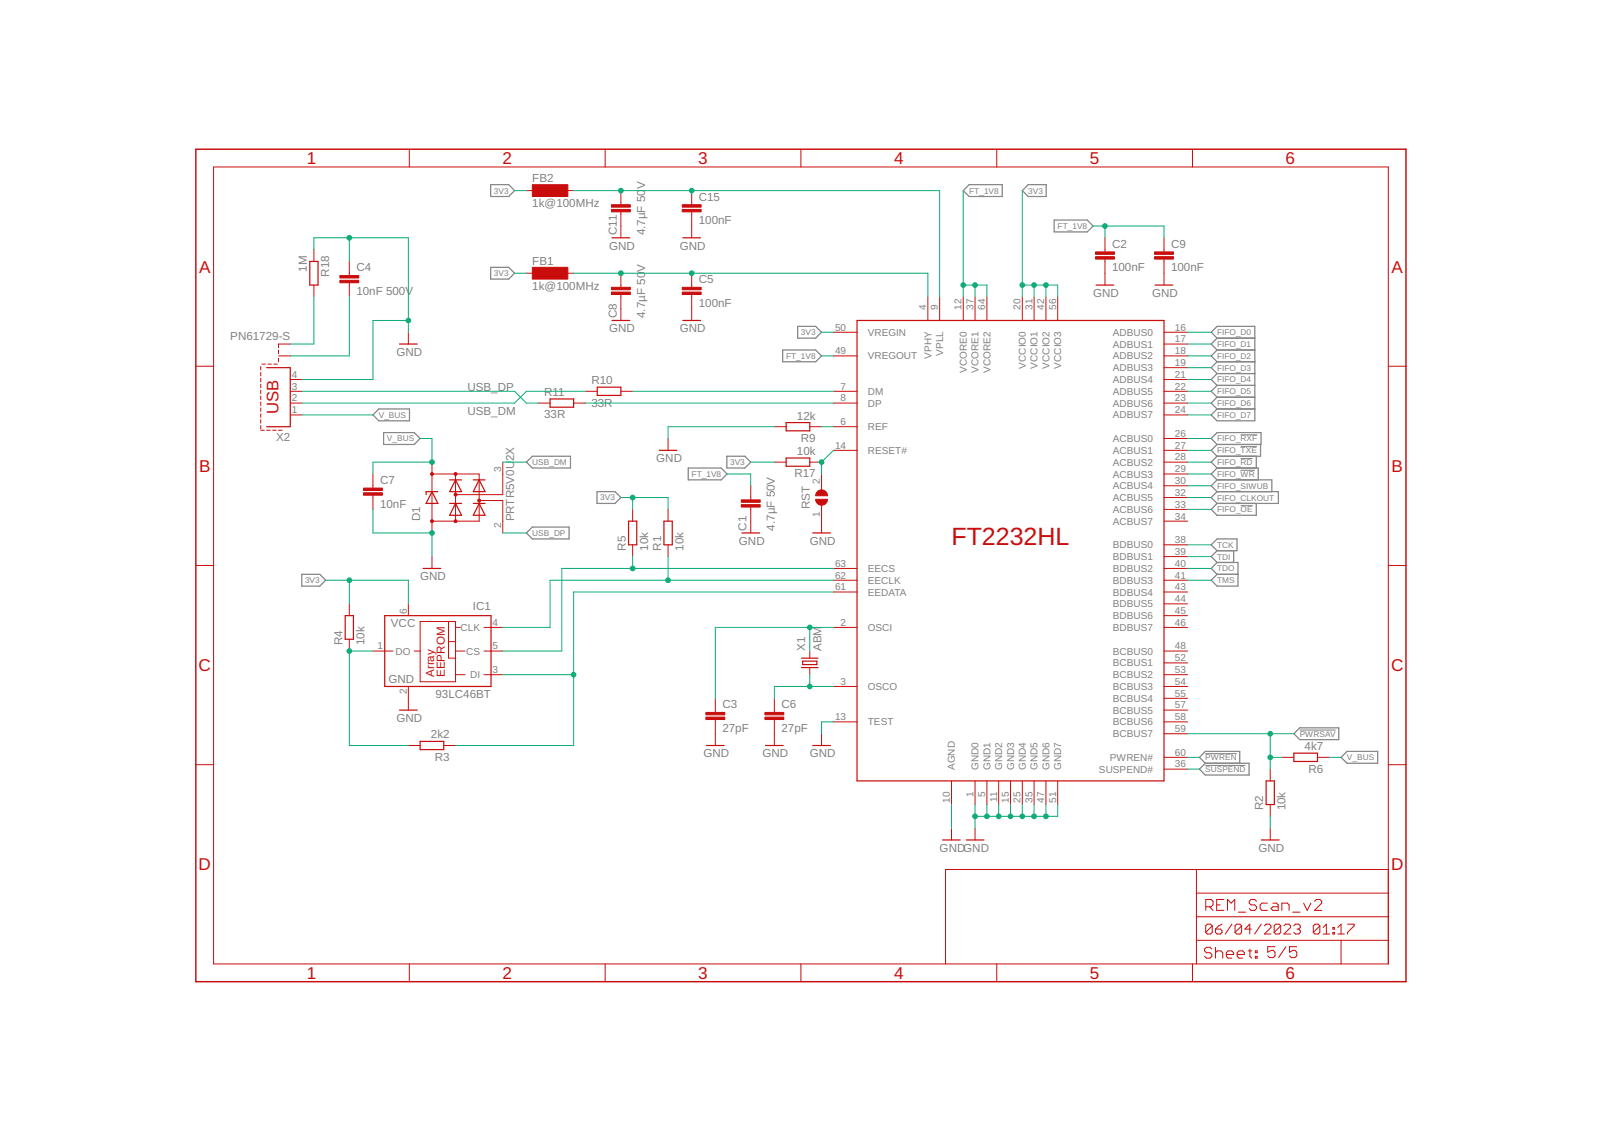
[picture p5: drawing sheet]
<svg xmlns="http://www.w3.org/2000/svg" width="420mm" height="297mm" viewBox="0 0 420 297" stroke-linecap="round" stroke-linejoin="round" font-family="sans-serif">
<g fill="none" stroke="#808080" stroke-width=".32">
<path d="M128.8 48.5h4.7l1.5 1.5-1.5 1.6h-4.7zM254.3 48.5h8.7v3.1h-8.7l-1.5-1.6zM269.8 48.5h4.8v3.1h-4.8l-1.5-1.6zM276.6 57.7h8.7l1.6 1.6-1.6 1.6h-8.7zM128.8 70.1h4.7l1.5 1.6-1.5 1.5h-4.7zM205.4 91.8h8.7l1.5 1.6-1.5 1.5h-8.7zM209.3 85.6h4.8l1.5 1.6-1.5 1.5h-4.8zM319.4 88.7l-1.5-1.5 1.5-1.6h9.9v24.8h-9.9l-1.5-1.5 1.5-1.6M319.4 88.7h9.9M319.4 94.9h9.9M319.4 91.8h9.9M319.4 88.7l-1.5 1.6 1.5 1.5"/>
<path d="M319.4 94.9l-1.5 1.6 1.5 1.5M319.4 98h9.9M319.4 91.8l-1.5 1.6 1.5 1.5M319.4 98l-1.5 1.6 1.5 1.5M99.4 107.3h8.1v3.1h-8.1l-1.5-1.5zM100.7 113.5h8l1.6 1.6-1.6 1.5h-8zM190.8 119.7h4.7l1.5 1.6-1.5 1.5h-4.7zM317.9 115.1l1.5-1.6h11.5v3.1h-11.5zM319.4 107.3h9.9M319.4 101.1h9.9M319.4 101.1l-1.5 1.6 1.5 1.5M319.4 104.2h9.9"/>
<path d="M319.4 104.2l-1.5 1.6 1.5 1.5M319.4 116.6l-1.5 1.6 1.5 1.5M319.4 119.7l-1.5 1.6 1.5 1.5M329.7 119.7v3.1M330.8 116.6v3.1h-11.4M138.2 139.8l1.5-1.5h9.7v3.1h-9.7zM138.2 121.3l1.5-1.6h10v3.1h-10zM156.7 129h4.7l1.5 1.6-1.5 1.5h-4.7zM180.6 122.8h8.7l1.5 1.6-1.5 1.5h-8.7zM319.4 122.8h10.8v3.1M319.4 129h16.1v3.1h-16.1M319.4 125.9h14.4v3.1"/>
<path d="M319.4 132.1l-1.5 1.6 1.5 1.5h10.3v-3.1M319.4 122.8l-1.5 1.6 1.5 1.5M319.4 125.9l-1.5 1.6 1.5 1.5M319.4 129l-1.5 1.6 1.5 1.5M79.2 150.7h4.7l1.6 1.6-1.6 1.5h-4.7zM317.9 143l1.5-1.6h5.2v3.1h-5.2zM319.4 147.6h5.5v6.2h-5.5l-1.5-1.5 1.5-1.6M319.4 150.7h5.5M319.4 144.5l-1.5 1.5 1.5 1.6M319.4 147.6l-1.5 1.6 1.5 1.5M323.8 144.5v3.1M339.6 192.5l1.5-1.5h10.2v3.1h-10.2z"/>
<path d="M351.9 198.7l1.6-1.5h8v3.1h-8zM316.3 200.3l-1.5-1.6 1.5-1.5h9.1v3.1M316.3 200.3h11.5v3.1h-11.5l-1.5-1.6z"/>
</g>
<path d="M325.6 114.1h4.3M325.6 117.2h4.3M325.6 120.3h3.1M325.6 123.4h3.7M325.6 132.7h3.1M316.3 197.8h8.2M341.1 191.6h9.4M316.3 200.9h10.6" fill="none" stroke="#808080" stroke-width=".26"/>
<g fill="none" stroke="#c90d0c" stroke-width=".32">
<path d="M81.3 68.6h2.2v6.2h-2.2zM160.6 62.4h4.7M179.2 62.4h4.7M287.7 74.8h4.6M303.1 74.8h4.7M70 96.5h6.2v15.5h-6.2M104.8 90.3h4.7M160.6 84.1h4.7M179.2 84.1h4.7M224.9 84.1h80.6v120.8h-80.6zM144.4 104.7h6.1v2.1h-6.1zM156.7 101.6h6.2v2.2h-6.2z"/>
<path d="M173 118.2h4.7M206.3 110.9h6.2v2.2h-6.2zM113.4 129l1.5 3.1h-3.1zM114.9 129h-3.1v.8M118 132.1h3.1M118 125.9h3.1M119.5 125.9l1.6 3.1h-3.1zM119.5 132.1l1.6 3.1h-3.1zM124.2 132.1h3.1M124.2 125.9h3.1M125.8 125.9l1.5 3.1h-3.1zM125.8 132.1l1.5 3.1h-3.1z"/>
<path d="M165 136.8h2.1v6.2h-2.1zM174.2 136.8h2.2v6.2h-2.2zM194.7 139.8h4.6M206.3 120.2h6.2v2.1h-6.2zM213.3 139.8h4.6M111 149.2h4.7M90.6 161.5h2.2v6.2h-2.2zM101 161.5h27.9v18.6h-27.9zM210.4 172.7h4.3M210.4 175.2h4.3M210.7 173.5h3.7v.9h-3.7zM104.8 186.3h4.7"/>
<path d="M110.3 194.5h6.2v2.2h-6.2zM185.4 195.6h4.7M200.9 195.6h4.6M213.3 195.6h4.6M339.6 197.6h6.2v2.2h-6.2zM332.3 204.9h2.1v6.2h-2.1zM247.4 220.4h4.6M253.6 220.4h4.6M331 220.4h4.7"/>
</g>
<g fill="none" stroke="#c90d0c" stroke-width=".26">
<path d="M107.4 39.2v4.6M158.8 39.2v4.6M210.2 39.2v4.6M261.6 39.2v4.6M312.9 39.2v4.6M56 43.8h308.3v209.1h-308.3zM138.2 50h3M147.4 50h3.1M162.9 50v3.7M162.9 55.6v6.8M181.5 50v3.7M181.5 55.6v6.8"/>
<path d="M82.4 65.5v3.1M82.4 74.8v3.1M91.7 68.6v3.7M91.7 74.2v3.7M138.2 71.7h3M147.4 71.7h3.1M162.9 71.7v3.7M162.9 77.3v6.8M181.5 71.7v3.7M181.5 77.3v6.8M243.5 77.9v6.2M246.6 77.9v6.2"/>
<path d="M252.8 77.9v6.2M255.9 77.9v6.2M259 77.9v6.2M268.3 77.9v6.2M271.4 77.9v6.2M274.5 77.9v6.2M277.6 77.9v6.2M290 62.4v3.7M290 68v6.8M305.5 62.4v3.7M305.5 68v6.8M51.4 96.1h4.6"/>
<path d="M68.4 96.2v.9M68.4 97.7v1M68.4 99.3v.9M68.7 95.5h1M70.3 95.5h.9M71.8 95.5h1M73.1 93.4h3.1M73.1 91.8v1M73.1 94v.9M76.2 90.3h-3.1v.9M76.2 99.6h3.1M107.2 87.2v3.1"/>
<path d="M218.7 87.2h6.2M218.7 93.4h6.2M305.5 87.2h6.2M305.5 90.3h6.2M305.5 93.4h6.2M305.5 96.5h6.2M305.5 99.6h6.2M364.3 96.1h4.7M68.4 100.8v.9M68.4 102.4v.9M68.4 103.9v.9M68.4 105.5v.9"/>
<path d="M68.4 107v.9M68.4 108.6v.9M68.4 110.1v.9M68.4 111.7v.9M68.4 112.9h1M70 112.9h.9M71.5 112.9h1M73.1 112.9h.9M76.2 102.7h3.1M76.2 105.8h3.1M76.2 108.9h3.1M141.2 105.8h3.2"/>
<path d="M150.5 105.8h3.1M153.6 102.7h3.1M162.9 102.7h3.1M175.3 115.1v3.1M203.2 112h3.1M212.5 112h3.1M218.7 102.7h6.2M218.7 105.8h6.2M218.7 118.2h6.2M218.7 112h6.2M305.5 102.7h6.2M305.5 105.8h6.2"/>
<path d="M305.5 108.9h6.2M305.5 115.1h6.2M305.5 118.2h6.2M97.9 124.4v3.7M97.9 129.9v3.8M113.4 124.4h12.4v12.4h-12.4M113.4 121.3v18.5M119.5 124.4v12.4M125.8 131.3h6.2v8.5M132 121.3v8.5h-12.5M166 133.7v3.1M175.3 133.7v3.1"/>
<path d="M197 127.5v3.7M197 133v6.8M203.2 121.3h3.1M212.5 121.3h3.1M215.6 124.4v4.1M215.6 132.6v7.2M305.5 121.3h6.2M305.5 124.4h6.2M305.5 127.5h6.2M305.5 130.6h6.2M305.5 133.7h6.2M305.5 136.8h6.2"/>
<path d="M51.4 148.4h4.6M91.7 158.5v3M107.2 158.5v3M113.4 146v3.2M166 143v3M175.3 143v3M218.7 149.2h6.2M218.7 152.3h6.2M218.7 155.3h6.2M305.5 143h6.2M305.5 146h6.2M305.5 149.2h6.2"/>
<path d="M305.5 152.3h6.2M305.5 155.3h6.2M305.5 158.5h6.2M364.3 148.4h4.7M91.7 167.7v3.1M97.9 170.8h5.2M108.7 170.8h1.6M110.3 163.1h9.2v15.8h-9.2zM117.7 163.1v9.6h1.8M117.7 168.4h1.8M119.5 164.6h1.3M119.5 170.8h2.5"/>
<path d="M119.5 177h2.5M127 164.6h5M127 170.8h5M127 177h5M212.5 170.8v1.9M212.5 175.2v1.8M218.7 164.6h6.2M305.5 161.5h6.2M305.5 164.6h6.2M305.5 170.8h6.2M305.5 173.9h6.2M305.5 177h6.2"/>
<path d="M107.2 180.1v6.2M107.2 195.6h3.1M116.5 195.6h3M187.7 183.2v3.7M187.7 188.8v6.8M203.2 183.2v3.7M203.2 188.8v6.8M215.6 192.5v3.1M218.7 180.1h6.2M218.7 189.4h6.2M305.5 180.1h6.2M305.5 183.2h6.2"/>
<path d="M305.5 186.3h6.2M305.5 189.4h6.2M305.5 192.5h6.2M305.5 198.7h6.2M336.4 198.7h3.2M345.8 198.7h3M51.4 200.7h4.6M249.7 204.9v6.2M249.7 217.3v3.1M255.9 204.9v6.2M255.9 217.3v3.1M259 204.9v6.2"/>
<path d="M262.1 204.9v6.2M265.2 204.9v6.2M268.3 204.9v6.2M271.4 204.9v6.2M274.5 204.9v6.2M277.6 204.9v6.2M305.5 201.8h6.2M333.4 201.8v3.1M333.4 211.1v3.1M333.4 217.3v3.1M364.3 200.7h4.7M314 228.2v24.7"/>
<path d="M314 234.4h50.3M316.4 237.9h1.5l.4-.5v-.9l-.4-.5h-1.5v2.9M317.4 237.9l.9 1M319.3 237.4h.9M321.2 236h-1.9v2.9h1.9M322.1 238.9v-2.9l1 1 .9-1v2.9M325 239.4h1.9M329.8 236.5l-.5-.5h-1l-.4 .5v.5l.4 .4h1l.5 .5v.5l-.5 .5h-1l-.4-.5M332.6 237h-1.4l-.5 .4v1l.5 .5h1.4M334 237h1l.4 .4v1.5h-1.4l-.5-.5 .5-.5h1.4M336.4 238.9v-1.9h1.4l.5 .4v1.5M339.3 239.4h1.9"/>
<path d="M342.1 237l1 1.9 .9-1.9M345 236.5l.4-.5h1l.5 .5v.5l-1.9 1.9h1.9M364.3 228.2h-116.2v24.7M107.4 252.9v4.7M158.8 252.9v4.7M210.2 252.9v4.7M261.6 252.9v4.7M312.9 252.9v4.7M314 246.7h50.3M314 240.6h50.3M318 249l-.4-.4h-1l-.5 .4v.5l.5 .5h1l.4 .5v.5l-.4 .4h-1l-.5-.4M318.1 243l-.4-.5h-.9l-.4 .5v1.7"/>
<path d="M318.1 243v1.7l-.4 .4h-.9l-.4-.4M318.1 243l-1.7 1.7M319 243.8h1.3l.4 .4v.5l-.4 .4h-.9l-.4-.4zM319 248.6v2.8M319 250l.4-.5h1l.5 .5v1.4M320.7 242.5l-.9 .5-.8 .8M321.8 250.5h1.9v-.5l-.4-.5h-1l-.5 .5v1l.5 .4h1M323.3 242.5l-1.7 2.6M324.7 250.5h1.9v-.5l-.5-.5h-.9l-.5 .5v1l.5 .4h.9M325.8 243v1.7l-.4 .4h-.9l-.4-.4M325.8 243l-.4-.5h-.9l-.4 .5v1.7M325.8 243l-1.7 1.7"/>
<path d="M327.5 249.5h1M328 249v2l.5 .4M328.4 243.8h-1.7l1.3-1.3v2.6M329.4 249.5h.5v.5h-.5zM329.4 251h.5v.4h-.5zM331 242.5l-1.7 2.6M331.8 243l.5-.5h.8l.4 .5v.4l-1.7 1.7h1.7M334.6 248.4h-1.9v1.5l1-.5h.4l.5 .5v.9l-.5 .5h-.9l-.5-.5M336.1 243l-.4-.5h-.9l-.4 .5v1.7M336.1 243v1.7l-.4 .4h-.9l-.4-.4M336.1 243l-1.7 1.7M337 243l.4-.5h.8l.5 .5v.4l-1.7 1.7h1.7"/>
<path d="M337.5 248.4l-1.9 2.9M339.5 243l.5-.5h.8l.4 .5v.4l-.4 .4M340.3 248.4h-1.9v1.5l1-.5h.4l.5 .5v.9l-.5 .5h-.9l-.5-.5M340.4 243.8h.4M340.8 243.8l.4 .4v.5l-.4 .4h-.8l-.5-.4M346.4 243l-.5-.5h-.8l-.4 .5v1.7M346.4 243v1.7l-.5 .4h-.8l-.4-.4M346.4 243l-1.7 1.7M347.2 245.1h1.8M347.2 243.4l.9-.9v2.6M349.8 244.7h.4v.4h-.4zM349.8 243.4h.4v.4h-.4z"/>
<path d="M351.1 243.4l.8-.9v2.6M351.1 245.1h1.7M351.9 246.7v6.2M353.7 242.5h1.7v.5l-1.7 1.7v.4"/>
</g>
<path d="M51.4 39.2h317.6v218.4h-317.6z" fill="none" stroke="#c90d0c" stroke-width=".38"/>
<g fill="#c90d0c" stroke="#c90d0c" stroke-width=".26">
<path d="M89.2 73.6h4.9v.6h-4.9z"/>
<path d="M89.2 72.3h4.9v.6h-4.9z"/>
<path d="M95.4 129.3h5v.6h-5z"/>
<path d="M95.4 128.1h5v.6h-5z"/>
<path d="M194.5 132.4h5v.7h-5z"/>
<path d="M194.5 131.2h5v.6h-5z"/>
<path d="M139.7 48.5h9.3v3.1h-9.3z"/>
<path d="M139.7 70.1h9.3v3.1h-9.3z"/>
<path d="M160.5 54.9h4.9v.7h-4.9z"/>
<path d="M160.5 53.7h4.9v.7h-4.9z"/>
<path d="M160.5 76.6h4.9v.7h-4.9z"/>
<path d="M160.5 75.4h4.9v.6h-4.9z"/>
<path d="M185.3 188.2h4.9v.6h-4.9z"/>
<path d="M185.3 186.9h4.9v.7h-4.9z"/>
<path d="M200.7 188.2h5v.6h-5z"/>
<path d="M200.7 186.9h5v.7h-5z"/>
<path d="M303 67.4h5v.6h-5z"/>
<path d="M303 66.1h5v.6h-5z"/>
<path d="M287.5 67.4h5v.6h-5z"/>
<path d="M287.5 66.1h5v.6h-5z"/>
<path d="M179 54.9h5v.7h-5z"/>
<path d="M179 53.7h5v.7h-5z"/>
<path d="M179 76.6h5v.7h-5z"/>
<path d="M179 75.4h5v.6h-5z"/>
</g>
<g fill="#c90d0c" stroke="#c90d0c" stroke-width=".26">
<path d="M214.5 129.1a1.56 1.56 0 0 1 1.7-.5 1.56 1.56 0 0 1 1 1.5h-3.1z" fill-rule="evenodd"/>
<path d="M214.1 131h3.1a1.56 1.56 0 0 1-1.6 1.6 1.56 1.56 0 0 1-1.5-1.6z" fill-rule="evenodd"/>
<circle cx="119.5" cy="129.8" r=".38"/>
<circle cx="125.8" cy="131.3" r=".38"/>
<circle cx="113.4" cy="124.4" r=".38"/>
<circle cx="113.4" cy="136.8" r=".38"/>
<circle cx="119.5" cy="136.8" r=".38"/>
<circle cx="119.5" cy="124.4" r=".38"/>
</g>
<g fill="none" stroke="#0dab76" stroke-width=".26">
<path d="M135 50h3.2M150.5 50h96.1v27.9M252.8 50v27.9M268.3 50v27.9M286.9 59.3h18.6v3.1M290 59.3v3.1M82.4 65.5v-3.1h24.8v24.8M82.4 77.9v12.4h-6.2M91.7 62.4v6.2M91.7 77.9v15.5h-15.5M135 71.7h3.2M150.5 71.7h93v6.2"/>
<path d="M252.8 74.8h6.2v3.1M255.9 74.8v3.1M268.3 74.8h9.3v3.1M271.4 74.8v3.1M274.5 74.8v3.1M107.2 84.1h-9.3v15.5h-18.6M215.6 93.4h3.1M215.6 87.2h3.1M311.7 99.6h6.2M311.7 90.3h6.2M311.7 93.4h6.2M311.7 87.2h6.2"/>
<path d="M311.7 96.5h6.2M79.3 108.9h18.6M79.3 102.7h55.7l3.2 3.1h3M110.3 115.1h3.1v6.2h-15.5v3.1M153.6 102.7h-15.4l-3.2 3.1h-55.7M153.6 105.8h65.1M166 102.7h52.7M203.2 112h-27.9v3.1M215.6 112h3.1M218.7 118.2l-3.1 3.1v3.1M311.7 108.9h6.2M311.7 115.1h6.2"/>
<path d="M311.7 102.7h6.2M311.7 105.8h6.2M311.7 118.2h6.2M97.9 133.7v6.1h15.5v6.2M132 139.8h6.2M132 121.3h6.2M162.9 130.6h12.4v3.1M166 130.6v3.1M190.8 124.4h6.2v3.1M197 121.3h6.2M311.7 121.3h6.2M311.7 130.6h6.2"/>
<path d="M311.7 124.4h6.2M311.7 127.5h6.2M311.7 133.7h6.2M85.5 152.3h21.7v6.2M91.7 152.3v6.2M166 146v3.2M175.3 146v6.3M218.7 149.2h-71.3v21.6h-15.4M218.7 152.3h-74.3v12.3h-12.4M218.7 155.3h-68.2v40.3h-31M311.7 149.2h6.2M311.7 152.3h6.2"/>
<path d="M311.7 143h6.2M311.7 146h6.2M97.9 170.8h-6.2v24.8h15.5M132 177h18.5M212.5 164.6v6.2M212.5 177v3.1M218.7 164.6h-31v18.6M218.7 189.4h-3.1v3.1M218.7 180.1h-15.5v3.1M311.7 198.7h3.1M311.7 192.5h27.9M333.4 192.5v9.3"/>
<path d="M333.4 198.7h3M348.8 198.7h3.1M249.7 211.1v6.2M255.9 211.1v6.2M259 211.1v3.1M262.1 211.1v3.1M265.2 211.1v3.1M268.3 211.1v3.1M271.4 211.1v3.1M274.5 211.1v3.1M277.6 211.1v3.1h-21.7M311.7 201.8h3.1"/>
<path d="M333.4 214.2v3.1"/>
</g>
<g fill="#0dab76" stroke="#0dab76" stroke-width=".26">
<circle cx="107.2" cy="84.1" r=".61"/>
<circle cx="91.7" cy="62.4" r=".61"/>
<circle cx="113.4" cy="139.8" r=".61"/>
<circle cx="255.9" cy="214.2" r=".61"/>
<circle cx="259" cy="214.2" r=".61"/>
<circle cx="262.1" cy="214.2" r=".61"/>
<circle cx="265.2" cy="214.2" r=".61"/>
<circle cx="268.3" cy="214.2" r=".61"/>
<circle cx="271.4" cy="214.2" r=".61"/>
<circle cx="274.5" cy="214.2" r=".61"/>
<circle cx="113.4" cy="121.3" r=".61"/>
<circle cx="166" cy="149.2" r=".61"/>
<circle cx="175.3" cy="152.3" r=".61"/>
<circle cx="150.5" cy="177" r=".61"/>
<circle cx="91.7" cy="170.8" r=".61"/>
<circle cx="91.7" cy="152.3" r=".61"/>
<circle cx="274.5" cy="74.8" r=".61"/>
<circle cx="271.4" cy="74.8" r=".61"/>
<circle cx="268.3" cy="74.8" r=".61"/>
<circle cx="166" cy="130.6" r=".61"/>
<circle cx="255.9" cy="74.8" r=".61"/>
<circle cx="252.8" cy="74.8" r=".61"/>
<circle cx="290" cy="59.3" r=".61"/>
<circle cx="215.6" cy="121.3" r=".61"/>
<circle cx="162.9" cy="50" r=".61"/>
<circle cx="181.5" cy="50" r=".61"/>
<circle cx="162.9" cy="71.7" r=".61"/>
<circle cx="181.5" cy="71.7" r=".61"/>
<circle cx="333.4" cy="198.7" r=".61"/>
<circle cx="333.4" cy="192.5" r=".61"/>
<circle cx="212.5" cy="164.6" r=".61"/>
<circle cx="212.5" cy="180.1" r=".61"/>
</g>
<text font-size="6.6" fill="#c90d0c" x="249.7" y="143">FT2232HL</text>
<g font-size="4.5" fill="#c90d0c">
<text x="80.5" y="43.1">1</text>
<text x="131.9" y="43.1">2</text>
<text x="183.2" y="43.1">3</text>
<text x="234.6" y="43.1">4</text>
<text x="286" y="43.1">5</text>
<text x="337.4" y="43.1">6</text>
<text x="52.2" y="71.5">A</text>
<text x="365.2" y="71.5">A</text>
<text x="52.2" y="123.8">B</text>
<text x="365.2" y="123.8">B</text>
<text x="52.1" y="176.1">C</text>
<text x="365.1" y="176.1">C</text>
<text x="52.1" y="228.4">D</text>
<text x="365.1" y="228.4">D</text>
<text x="80.5" y="256.9">1</text>
<text x="131.9" y="256.9">2</text>
<text x="183.2" y="256.9">3</text>
<text x="234.6" y="256.9">4</text>
<text x="286" y="256.9">5</text>
<text x="337.4" y="256.9">6</text>
</g>
<text font-size="4.4" fill="#c90d0c" x="73.1" y="108.6" transform="rotate(-90 73.1 108.6)">USB</text>
<g font-size="3" fill="#808080">
<text x="139.7" y="47.8">FB2</text>
<text x="169.3" y="49.7" transform="rotate(-90 169.3 49.7)">V</text>
<text x="183.4" y="52.6">C15</text>
<text x="139.7" y="54.3">1k@100MHz</text>
<text x="183.4" y="58.8">100nF</text>
<text x="159.8" y="65.5">GND</text>
<text x="161.9" y="61.8" transform="rotate(-90 161.9 61.8)">C11</text>
<text x="169.3" y="61.8" transform="rotate(-90 169.3 61.8)">4.7µF 50</text>
<text x="178.4" y="65.5">GND</text>
<text x="291.8" y="65">C2</text>
<text x="307.3" y="65">C9</text>
<text x="80.5" y="71.3" transform="rotate(-90 80.5 71.3)">1M</text>
<text x="93.5" y="71.2">C4</text>
<text x="139.7" y="69.5">FB1</text>
<text x="169.3" y="71.4" transform="rotate(-90 169.3 71.4)">V</text>
<text x="291.8" y="71.2">100nF</text>
<text x="307.3" y="71.2">100nF</text>
<text x="86.4" y="72.6" transform="rotate(-90 86.4 72.6)">R18</text>
<text x="93.5" y="77.4">10nF 500V</text>
<text x="139.7" y="76">1k@100MHz</text>
<text x="183.4" y="74.3">C5</text>
<text x="286.9" y="77.9">GND</text>
<text x="302.4" y="77.9">GND</text>
<text x="161.9" y="83.5" transform="rotate(-90 161.9 83.5)">C8</text>
<text x="169.3" y="83.5" transform="rotate(-90 169.3 83.5)">4.7µF 50</text>
<text x="183.4" y="80.5">100nF</text>
<text x="60.4" y="89.3">PN61729-S</text>
<text x="159.8" y="87.2">GND</text>
<text x="178.4" y="87.2">GND</text>
<text x="104.1" y="93.4">GND</text>
<text x="155.2" y="100.8">R10</text>
<text x="122.7" y="102.7">USB_DP</text>
<text x="142.8" y="103.9">R11</text>
<text x="155.2" y="106.7">33R</text>
<text x="122.7" y="108.9">USB_DM</text>
<text x="142.8" y="109.8">33R</text>
<text x="209.2" y="110.1">12k</text>
<text x="72.5" y="115.7">X2</text>
<text x="209.2" y="119.4">10k</text>
<text x="210.2" y="116">R9</text>
<text x="135" y="121" transform="rotate(-90 135 121)">2X</text>
<text x="172.2" y="121.3">GND</text>
<text x="208.5" y="125.3">R17</text>
<text x="99.7" y="127">C7</text>
<text x="99.7" y="133.2">10nF</text>
<text x="110.3" y="136.8" transform="rotate(-90 110.3 136.8)">D1</text>
<text x="135" y="136.8" transform="rotate(-90 135 136.8)">PRTR5V0U</text>
<text x="212.5" y="133.7" transform="rotate(-90 212.5 133.7)">RST</text>
<text x="193.9" y="143">GND</text>
<text x="195.9" y="139.2" transform="rotate(-90 195.9 139.2)">C1</text>
<text x="203.4" y="139.2" transform="rotate(-90 203.4 139.2)">4.7µF 50V</text>
<text x="212.5" y="143">GND</text>
<text x="164.2" y="144.5" transform="rotate(-90 164.2 144.5)">R5</text>
<text x="170.1" y="144.5" transform="rotate(-90 170.1 144.5)">10k</text>
<text x="173.5" y="144.5" transform="rotate(-90 173.5 144.5)">R1</text>
<text x="179.4" y="144.5" transform="rotate(-90 179.4 144.5)">10k</text>
<text x="110.3" y="152.2">GND</text>
<text x="124.1" y="160">IC1</text>
<text x="102.6" y="164.6">VCC</text>
<text x="89.8" y="169.3" transform="rotate(-90 89.8 169.3)">R4</text>
<text x="95.7" y="169.3" transform="rotate(-90 95.7 169.3)">10k</text>
<text x="211.3" y="170.8" transform="rotate(-90 211.3 170.8)">X1</text>
<text x="215.6" y="170.8" transform="rotate(-90 215.6 170.8)">ABM</text>
<text x="101.9" y="179.2">GND</text>
<text x="114.3" y="183.2">93LC46BT</text>
<text x="189.6" y="185.9">C3</text>
<text x="205.1" y="185.9">C6</text>
<text x="104.1" y="189.4">GND</text>
<text x="113.1" y="193.8">2k2</text>
<text x="189.6" y="192.1">27pF</text>
<text x="205.1" y="192.1">27pF</text>
<text x="342.4" y="196.9">4k7</text>
<text x="114.1" y="199.6">R3</text>
<text x="184.6" y="198.7">GND</text>
<text x="200.1" y="198.7">GND</text>
<text x="212.5" y="198.7">GND</text>
<text x="343.4" y="202.7">R6</text>
<text x="331.5" y="212.7" transform="rotate(-90 331.5 212.7)">R2</text>
<text x="337.4" y="212.7" transform="rotate(-90 337.4 212.7)">10k</text>
<text x="246.6" y="223.5">GNDGND</text>
<text x="330.3" y="223.5">GND</text>
</g>
<g font-size="3" fill="#c90d0c">
<text x="114" y="177.7" transform="rotate(-90 114 177.7)">Array</text>
<text x="116.8" y="177.7" transform="rotate(-90 116.8 177.7)">EEPROM</text>
</g>
<g font-size="2.6" fill="#808080">
<text x="243.1" y="81.2" transform="rotate(-90 243.1 81.2)">4</text>
<text x="246.2" y="81.2" transform="rotate(-90 246.2 81.2)">9</text>
<text x="252.4" y="81.2" transform="rotate(-90 252.4 81.2)">12</text>
<text x="255.5" y="81.2" transform="rotate(-90 255.5 81.2)">37</text>
<text x="258.6" y="81.2" transform="rotate(-90 258.6 81.2)">64</text>
<text x="267.9" y="81.2" transform="rotate(-90 267.9 81.2)">20</text>
<text x="271" y="81.2" transform="rotate(-90 271 81.2)">31</text>
<text x="274" y="81.2" transform="rotate(-90 274 81.2)">42</text>
<text x="277.1" y="81.2" transform="rotate(-90 277.1 81.2)">56</text>
<text x="219.1" y="86.8">50</text>
<text x="227.8" y="88.1">VREGIN</text>
<text x="292.1" y="88.1">ADBUS0</text>
<text x="308.3" y="86.8">16</text>
<text x="308.3" y="89.9">17</text>
<text x="219.1" y="92.9">49</text>
<text x="227.8" y="94.3">VREGOUT</text>
<text x="244.4" y="94.1" transform="rotate(-90 244.4 94.1)">VPHY</text>
<text x="247.5" y="93.4" transform="rotate(-90 247.5 93.4)">VPLL</text>
<text x="292.1" y="91.2">ADBUS1</text>
<text x="292.1" y="94.3">ADBUS2</text>
<text x="308.3" y="92.9">18</text>
<text x="76.6" y="99.1">4</text>
<text x="253.7" y="97.8" transform="rotate(-90 253.7 97.8)">VCORE0</text>
<text x="256.8" y="97.8" transform="rotate(-90 256.8 97.8)">VCORE1</text>
<text x="259.9" y="97.8" transform="rotate(-90 259.9 97.8)">VCORE2</text>
<text x="269.2" y="96.7" transform="rotate(-90 269.2 96.7)">VCCIO0</text>
<text x="272.3" y="96.7" transform="rotate(-90 272.3 96.7)">VCCIO1</text>
<text x="275.4" y="96.7" transform="rotate(-90 275.4 96.7)">VCCIO2</text>
<text x="278.5" y="96.7" transform="rotate(-90 278.5 96.7)">VCCIO3</text>
<text x="292.1" y="97.4">ADBUS3</text>
<text x="292.1" y="100.5">ADBUS4</text>
<text x="308.3" y="96">19</text>
<text x="308.3" y="99.1">21</text>
<text x="76.6" y="105.3">2</text>
<text x="76.6" y="102.2">3</text>
<text x="220.6" y="105.3">8</text>
<text x="220.6" y="102.2">7</text>
<text x="227.8" y="106.7">DP</text>
<text x="227.8" y="103.6">DM</text>
<text x="292.1" y="103.6">ADBUS5</text>
<text x="292.1" y="106.7">ADBUS6</text>
<text x="308.3" y="102.2">22</text>
<text x="308.3" y="105.3">23</text>
<text x="76.6" y="108.4">1</text>
<text x="220.6" y="111.5">6</text>
<text x="227.8" y="112.9">REF</text>
<text x="292.1" y="109.8">ADBUS7</text>
<text x="308.3" y="108.4">24</text>
<text x="219.1" y="117.7">14</text>
<text x="227.8" y="119.1">RESET#</text>
<text x="292.1" y="116">ACBUS0</text>
<text x="292.1" y="119.1">ACBUS1</text>
<text x="308.3" y="114.6">26</text>
<text x="308.3" y="117.7">27</text>
<text x="131.5" y="123.9" transform="rotate(-90 131.5 123.9)">3</text>
<text x="292.1" y="122.2">ACBUS2</text>
<text x="292.1" y="125.3">ACBUS3</text>
<text x="308.3" y="120.8">28</text>
<text x="308.3" y="123.9">29</text>
<text x="215.2" y="127" transform="rotate(-90 215.2 127)">2</text>
<text x="292.1" y="128.4">ACBUS4</text>
<text x="292.1" y="131.5">ACBUS5</text>
<text x="308.3" y="127">30</text>
<text x="308.3" y="130.1">32</text>
<text x="215.2" y="135.6" transform="rotate(-90 215.2 135.6)">1</text>
<text x="292.1" y="134.6">ACBUS6</text>
<text x="292.1" y="137.7">ACBUS7</text>
<text x="308.3" y="133.2">33</text>
<text x="308.3" y="136.3">34</text>
<text x="131.5" y="138.7" transform="rotate(-90 131.5 138.7)">2</text>
<text x="292.1" y="143.9">BDBUS0</text>
<text x="308.3" y="142.5">38</text>
<text x="219.1" y="148.7">63</text>
<text x="292.1" y="147">BDBUS1</text>
<text x="308.3" y="145.6">39</text>
<text x="308.3" y="148.7">40</text>
<text x="219.1" y="154.9">61</text>
<text x="219.1" y="151.8">62</text>
<text x="227.8" y="153.2">EECLK</text>
<text x="227.8" y="150.1">EECS</text>
<text x="292.1" y="150.1">BDBUS2</text>
<text x="292.1" y="153.2">BDBUS3</text>
<text x="308.3" y="151.8">41</text>
<text x="308.3" y="154.9">43</text>
<text x="106.7" y="161.1" transform="rotate(-90 106.7 161.1)">6</text>
<text x="227.8" y="156.3">EEDATA</text>
<text x="292.1" y="156.3">BDBUS4</text>
<text x="292.1" y="159.4">BDBUS5</text>
<text x="308.3" y="158">44</text>
<text x="308.3" y="161.1">45</text>
<text x="120.9" y="165.6">CLK</text>
<text x="129.3" y="164.2">4</text>
<text x="220.6" y="164.2">2</text>
<text x="227.8" y="165.6">OSCI</text>
<text x="292.1" y="162.5">BDBUS6</text>
<text x="292.1" y="165.6">BDBUS7</text>
<text x="308.3" y="164.2">46</text>
<text x="99.1" y="170.4">1</text>
<text x="103.8" y="171.8">DO</text>
<text x="122.3" y="171.8">CS</text>
<text x="129.3" y="170.4">5</text>
<text x="292.1" y="171.8">BCBUS0</text>
<text x="308.3" y="170.4">48</text>
<text x="308.3" y="173.5">52</text>
<text x="123.4" y="178">DI</text>
<text x="129.3" y="176.6">3</text>
<text x="220.6" y="179.7">3</text>
<text x="292.1" y="174.9">BCBUS1</text>
<text x="292.1" y="178">BCBUS2</text>
<text x="308.3" y="176.6">53</text>
<text x="308.3" y="179.7">54</text>
<text x="106.7" y="182" transform="rotate(-90 106.7 182)">2</text>
<text x="227.8" y="181.1">OSCO</text>
<text x="292.1" y="181.1">BCBUS3</text>
<text x="292.1" y="184.2">BCBUS4</text>
<text x="308.3" y="182.8">55</text>
<text x="308.3" y="185.9">57</text>
<text x="219.1" y="189">13</text>
<text x="227.8" y="190.4">TEST</text>
<text x="292.1" y="187.3">BCBUS5</text>
<text x="292.1" y="190.4">BCBUS6</text>
<text x="308.3" y="189">58</text>
<text x="292.1" y="193.5">BCBUS7</text>
<text x="308.3" y="192.1">59</text>
<text x="250.6" y="202.1" transform="rotate(-90 250.6 202.1)">AGND</text>
<text x="256.8" y="202.1" transform="rotate(-90 256.8 202.1)">GND0</text>
<text x="259.9" y="202.1" transform="rotate(-90 259.9 202.1)">GND1</text>
<text x="263" y="202.1" transform="rotate(-90 263 202.1)">GND2</text>
<text x="266.1" y="202.1" transform="rotate(-90 266.1 202.1)">GND3</text>
<text x="269.2" y="202.1" transform="rotate(-90 269.2 202.1)">GND4</text>
<text x="272.3" y="202.1" transform="rotate(-90 272.3 202.1)">GND5</text>
<text x="275.4" y="202.1" transform="rotate(-90 275.4 202.1)">GND6</text>
<text x="278.5" y="202.1" transform="rotate(-90 278.5 202.1)">GND7</text>
<text x="288.4" y="202.8">SUSPEND#</text>
<text x="291.3" y="199.7">PWREN#</text>
<text x="308.3" y="198.3">60</text>
<text x="308.3" y="201.4">36</text>
<text x="255.5" y="209.2" transform="rotate(-90 255.5 209.2)">1</text>
<text x="258.6" y="209.2" transform="rotate(-90 258.6 209.2)">5</text>
<text x="249.3" y="210.7" transform="rotate(-90 249.3 210.7)">10</text>
<text x="261.7" y="210.5" transform="rotate(-90 261.7 210.5)">11</text>
<text x="264.8" y="210.7" transform="rotate(-90 264.8 210.7)">15</text>
<text x="267.9" y="210.7" transform="rotate(-90 267.9 210.7)">25</text>
<text x="271" y="210.7" transform="rotate(-90 271 210.7)">35</text>
<text x="274" y="210.7" transform="rotate(-90 274 210.7)">47</text>
<text x="277.1" y="210.7" transform="rotate(-90 277.1 210.7)">51</text>
</g>
<g font-size="2.2" fill="#808080">
<text x="129.6" y="50.8">3V3</text>
<text x="254.3" y="50.8">FT_1V8</text>
<text x="269.8" y="50.8">3V3</text>
<text x="277.6" y="60.1">FT_1V8</text>
<text x="129.6" y="72.5">3V3</text>
<text x="210.2" y="88">3V3</text>
<text x="319.4" y="88">FIFO_D0</text>
<text x="206.3" y="94.2">FT_1V8</text>
<text x="319.4" y="91.1">FIFO_D1</text>
<text x="319.4" y="94.2">FIFO_D2</text>
<text x="319.4" y="97.3">FIFO_D3</text>
<text x="319.4" y="100.4">FIFO_D4</text>
<text x="319.4" y="103.5">FIFO_D5</text>
<text x="319.4" y="106.5">FIFO_D6</text>
<text x="99.4" y="109.6">V_BUS</text>
<text x="319.4" y="109.6">FIFO_D7</text>
<text x="101.6" y="115.8">V_BUS</text>
<text x="319.4" y="115.8">FIFO_RXF</text>
<text x="319.4" y="118.9">FIFO_TXE</text>
<text x="139.7" y="122">USB_DM</text>
<text x="181.5" y="125.1">FT_1V8</text>
<text x="191.6" y="122">3V3</text>
<text x="319.4" y="122">FIFO_RD</text>
<text x="319.4" y="125.1">FIFO_WR</text>
<text x="157.5" y="131.3">3V3</text>
<text x="319.4" y="128.2">FIFO_SIWUB</text>
<text x="319.4" y="131.3">FIFO_CLKOUT</text>
<text x="319.4" y="134.4">FIFO_OE</text>
<text x="139.7" y="140.6">USB_DP</text>
<text x="319.4" y="143.7">TCK</text>
<text x="319.4" y="146.8">TDI</text>
<text x="319.4" y="149.9">TDO</text>
<text x="80.1" y="153">3V3</text>
<text x="319.4" y="153">TMS</text>
<text x="341.1" y="193.3">PWRSAV</text>
<text x="316.3" y="202.6">SUSPEND</text>
<text x="316.3" y="199.5">PWREN</text>
<text x="353.5" y="199.5">V_BUS</text>
</g>
</svg>
